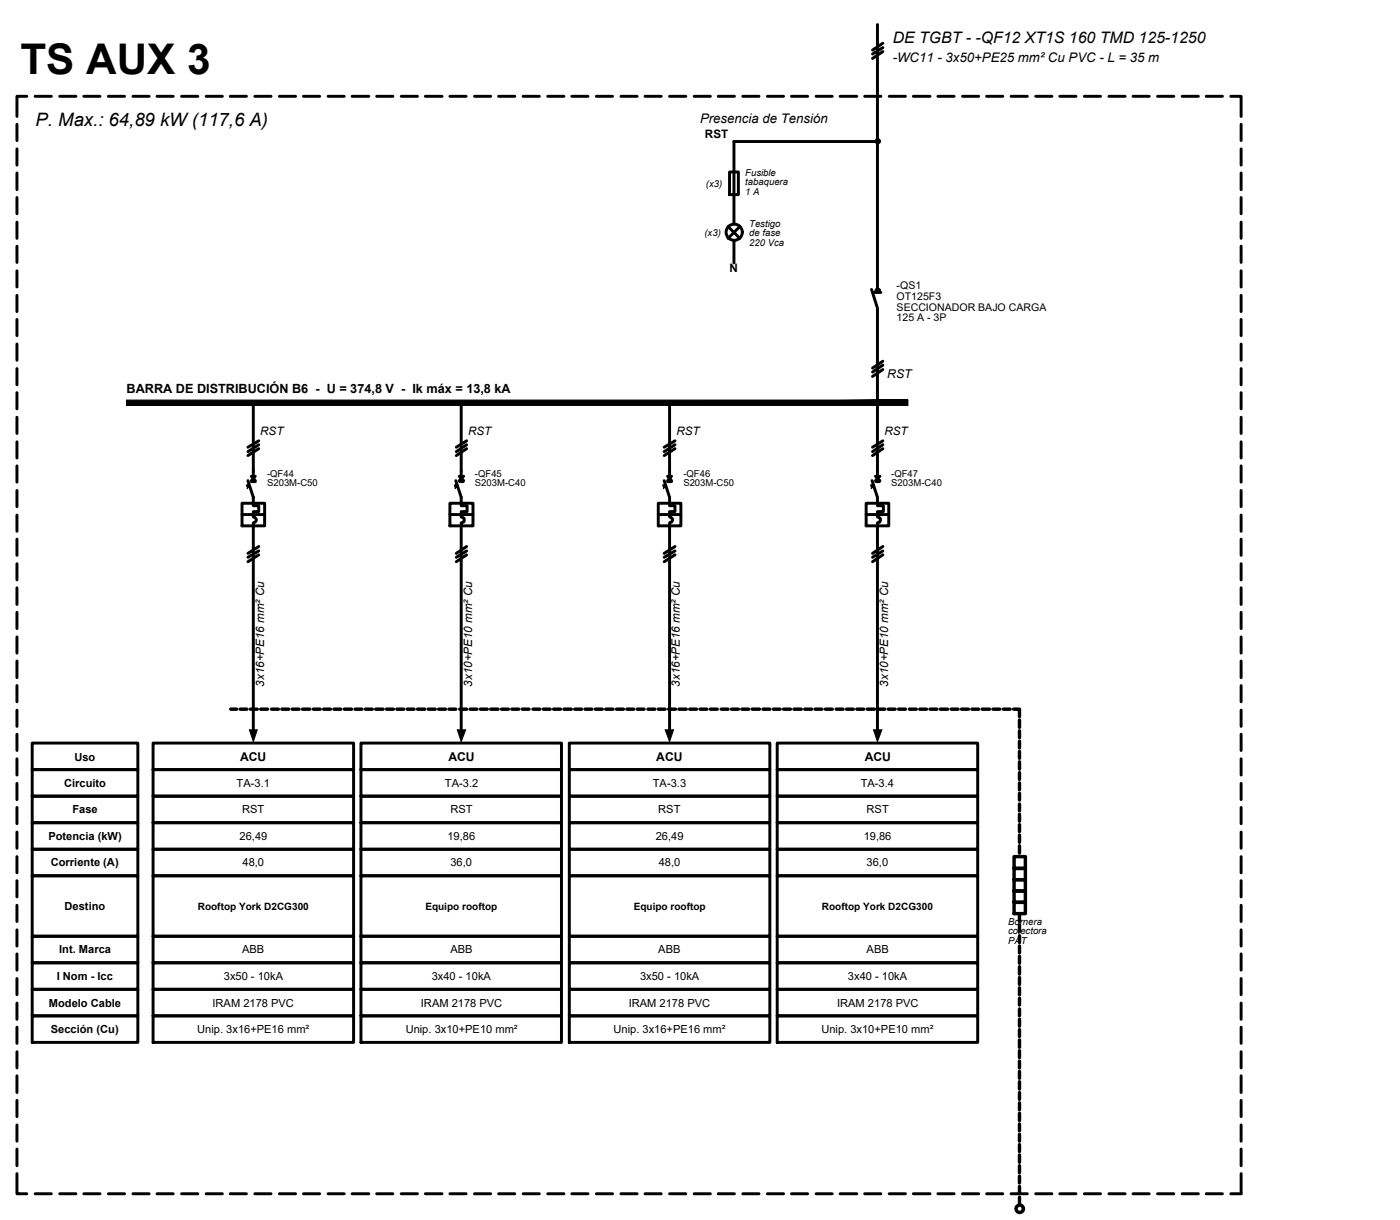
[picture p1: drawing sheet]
<svg xmlns="http://www.w3.org/2000/svg" width="121mm" height="105mm" viewBox="0 0 121 105" stroke-linecap="round" stroke-linejoin="round" font-family="sans-serif">
<!-- layer: UNI-MARCO -->
<g fill="none" stroke="#000" stroke-width=".25">
<path d="M1.5 10.7v1.4M1.5 12.8v1.4M1.5 14.9v1.4M1.5 17v1.4M1.5 19.1v1.4M2.3 8.3h-.8v1.7M3 8.3h1.4M5.1 8.3h1.4M7.2 8.3h1.4M9.3 8.3h1.4M11.5 8.3h1.3M13.5 8.3h1.4"/>
<path d="M15.6 8.3h1.4M17.8 8.3h1.4M19.8 8.3h1.4M21.9 8.3h1.4M24.1 8.3h1.4M26.1 8.3h1.4M28.3 8.3h1.4M30.3 8.3h1.5M32.4 8.3h1.4M34.6 8.3h1.4M36.6 8.3h1.5M38.8 8.3h1.4"/>
<path d="M40.9 8.3h1.4M42.9 8.3h1.4M45.1 8.3h1.4M47.2 8.3h1.4M49.3 8.3h1.4M51.4 8.3h1.4M53.5 8.3h1.4M55.6 8.3h1.4M57.7 8.3h1.4M59.8 8.3h1.4M61.9 8.3h1.4M64 8.3h1.4"/>
<path d="M66.1 8.3h1.4M68.2 8.3h1.4M70.3 8.3h1.4M72.4 8.3h1.4M74.5 8.3h1.4M76.6 8.3h1.4M78.7 8.3h1.4M80.8 8.3h1.4M82.9 8.3h1.4M85 8.3h1.4M87.1 8.3h1.4M89.2 8.3h1.4"/>
<path d="M91.3 8.3h1.4M93.4 8.3h1.4M95.5 8.3h1.4M97.6 8.3h1.4M99.7 8.3h1.4M101.8 8.3h1.4M103.9 8.3h1.4M106 8.3h.9v1.7M106.9 10.7v1.4M106.9 12.8v1.4M106.9 14.9v1.4M106.9 17v1.4"/>
<path d="M106.9 19.1v1.4M1.5 21.2v1.4M1.5 23.3v1.4M1.5 25.4v1.4M1.5 27.5v1.4M1.5 29.6v1.4M1.5 31.7v1.4M1.5 33.8v1.4M1.5 35.9v1.4M1.5 38.1v1.4M106.9 21.2v1.4M106.9 23.3v1.4"/>
<path d="M106.9 25.4v1.4M106.9 27.5v1.4M106.9 29.6v1.4M106.9 31.7v1.4M106.9 33.8v1.4M106.9 35.9v1.4M106.9 38.1v1.4M1.5 40.1v1.4M1.5 42.2v1.4M1.5 44.4v1.4M1.5 46.4v1.4M1.5 48.6v1.4"/>
<path d="M1.5 50.6v1.5M1.5 52.7v1.4M1.5 54.9v1.4M1.5 56.9v1.5M1.5 59.1v1.4M106.9 40.1v1.4M106.9 42.2v1.4M106.9 44.4v1.4M106.9 46.4v1.4M106.9 48.6v1.4M106.9 50.6v1.5M106.9 52.7v1.4"/>
<path d="M106.9 54.9v1.4M106.9 56.9v1.5M106.9 59.1v1.4M1.5 61.2v1.4M1.5 63.2v1.4M1.5 65.4v1.4M1.5 67.5v1.4M1.5 69.6v1.3M1.5 71.7v1.4M1.5 73.8v1.4M1.5 75.9v1.4M1.5 78v1.4"/>
<path d="M106.9 61.2v1.4M106.9 63.2v1.4M106.9 65.4v1.4M106.9 67.5v1.4M106.9 69.6v1.3M106.9 71.7v1.4M106.9 73.8v1.4M106.9 75.9v1.4M106.9 78v1.4M1.5 80.1v1.4M1.5 82.2v1.4M1.5 84.3v1.4"/>
<path d="M1.5 86.4v1.4M1.5 88.5v1.4M1.5 90.6v1.4M1.5 92.7v1.4M1.5 94.8v1.4M1.5 96.9v1.4M1.5 99v1.4M106.9 80.1v1.4M106.9 82.2v1.4M106.9 84.3v1.4M106.9 86.4v1.4M106.9 88.5v1.4"/>
<path d="M106.9 90.6v1.4M106.9 92.7v1.4M106.9 94.8v1.4M106.9 96.9v1.4M106.9 99v1.4M1.5 101.1v1.7h.8M3 102.8h1.4M5.1 102.8h1.4M7.2 102.8h1.4M9.3 102.8h1.4M11.5 102.8h1.3M13.5 102.8h1.4"/>
<path d="M15.6 102.8h1.4M17.8 102.8h1.4M19.8 102.8h1.4M21.9 102.8h1.4M24.1 102.8h1.4M26.1 102.8h1.4M28.3 102.8h1.4M30.3 102.8h1.5M32.4 102.8h1.4M34.6 102.8h1.4M36.6 102.8h1.5M38.8 102.8h1.4"/>
<path d="M40.9 102.8h1.4M42.9 102.8h1.4M45.1 102.8h1.4M47.2 102.8h1.4M49.3 102.8h1.4M51.4 102.8h1.4M53.5 102.8h1.4M55.6 102.8h1.4M57.7 102.8h1.4M59.8 102.8h1.4M61.9 102.8h1.4M64 102.8h1.4"/>
<path d="M66.1 102.8h1.4M68.2 102.8h1.4M70.3 102.8h1.4M72.4 102.8h1.4M74.5 102.8h1.4M76.6 102.8h1.4M78.7 102.8h1.4M80.8 102.8h1.4M82.9 102.8h1.4M85 102.8h1.4M87.1 102.8h1.4M89.2 102.8h1.4"/>
<path d="M91.3 102.8h1.4M93.4 102.8h1.4M95.5 102.8h1.4M97.6 102.8h1.4M99.7 102.8h1.4M101.8 102.8h1.4M103.9 102.8h1.4M106.9 101.1v1.7h-.9"/>
</g>
<!-- layer: UNI-LIN -->
<g fill="none" stroke="#000" stroke-width=".25">
<path d="M62.7 19.5l1 1M62.8 14.8h.8v2h-.8zM63.7 19.5l-1 1M75.6 12.2h-12.4v7.1M75.6 2.1v22.8M76.1 4.4l-.9 .6M76.1 4.1l-.9 .6M76.1 3.7l-.9 .6M21.8 34.7v6.8M22.3 38.6l-.9 .6M22.3 38.3l-.9 .6M22.3 38l-.9 .5"/>
<path d="M39.7 34.7v6.8M40.2 38.6l-.9 .6M40.2 38.3l-.9 .6M40.2 38l-.9 .5M57.7 34.7v6.8M58.1 38.6l-.9 .6M58.1 38.3l-.9 .6M58.1 38l-.9 .5M63.2 20.7v1.9M75.1 24.9l.5 1.6v15M75.3 25.2h.6M76.1 31.8l-.9 .6"/>
<path d="M76.1 31.5l-.9 .5M76.1 31.1l-.9 .6M76.1 38.6l-.9 .6M76.1 38.3l-.9 .6M76.1 38l-.9 .5M20.8 43.3h2v2h-2zM20.8 44.3h2M21.4 41.4l.4 1.4v.8h.5v.5h-.5v.4a.25 .25 0 0 1 .3 .3 .25 .25 0 0 1-.3 .2v18M21.7 41l.3 .4M21.7 41.5h.3M22 41l-.3 .4M22.3 47.8l-.9 .6"/>
<path d="M22.3 47.5l-.9 .5M22.3 47.1l-.9 .6M38.8 43.3h1.9v2h-1.9zM38.8 44.3h1.9M39.3 41.4l.4 1.4v.8h.5v.5h-.5v.4a.25 .25 0 0 1 .3 .3 .25 .25 0 0 1-.3 .2v18M39.6 41l.3 .4M39.6 41.5h.3M39.9 41l-.3 .4M40.2 47.8l-.9 .6M40.2 47.5l-.9 .5M40.2 47.1l-.9 .6M56.7 43.3h2v2h-2z"/>
<path d="M56.7 44.3h2M57.2 41.4l.5 1.4v.8h.4v.5h-.4v.4a.25 .25 0 0 1 .2 .3 .25 .25 0 0 1-.2 .2v18M57.5 41.5h.3M57.5 41l.3 .4M57.8 41l-.3 .4M58.1 47.8l-.9 .6M58.1 47.5l-.9 .5M58.1 47.1l-.9 .6M74.6 43.3h2v2h-2zM74.6 44.3h2M75.1 41.4l.5 1.4v.8h.5v.5h-.5v.4a.25 .25 0 0 1 .2 .3 .25 .25 0 0 1-.2 .2v18M75.4 41l.4 .4"/>
<path d="M75.5 41.5h.3M75.8 41l-.4 .4M76.1 47.8l-.9 .6M76.1 47.5l-.9 .5M76.1 47.1l-.9 .6"/>
<circle cx="75.6" cy="12.2" r=".15"/>
<circle cx="63.2" cy="20" r=".7"/>
<circle cx="75.6" cy="25" r=".15"/>
</g>
<!-- layer: UNI-BARRA -->
<path d="M10.9 34.5v.4l67.3-.4zM10.9 34.9l67.3-.4v.4z" fill="#000" stroke="#000" stroke-width=".09"/>
<!-- layer: UNI-TABLA -->
<g fill="none" stroke="#000" stroke-width=".25">
<path d="M2.8 64h9.1v2.3h-9.1zM2.8 66.3h9.1v2.3h-9.1zM2.8 68.6h9.1v2.3h-9.1zM2.8 70.9h9.1v2.3h-9.1zM2.8 73.2h9.1v2.2h-9.1zM2.8 75.4h9.1v5.2h-9.1zM13.2 64h17.3v2.3h-17.3zM13.2 66.3h17.3v2.3h-17.3zM13.2 68.6h17.3v2.3h-17.3zM13.2 70.9h17.3v2.3h-17.3zM13.2 73.2h17.3v2.2h-17.3zM13.2 75.4h17.3v5.2h-17.3z"/>
<path d="M31.1 64h17.3v2.3h-17.3zM31.1 66.3h17.3v2.3h-17.3zM31.1 68.6h17.3v2.3h-17.3zM31.1 70.9h17.3v2.3h-17.3zM31.1 73.2h17.3v2.2h-17.3zM31.1 75.4h17.3v5.2h-17.3zM49 64h17.3v2.3h-17.3zM49 66.3h17.3v2.3h-17.3zM49 68.6h17.3v2.3h-17.3zM49 70.9h17.3v2.3h-17.3zM49 73.2h17.3v2.2h-17.3zM49 75.4h17.3v5.2h-17.3z"/>
<path d="M67 64h17.2v2.3h-17.2zM67 66.3h17.2v2.3h-17.2zM67 68.6h17.2v2.3h-17.2zM67 70.9h17.2v2.3h-17.2zM67 73.2h17.2v2.2h-17.2zM67 75.4h17.2v5.2h-17.2zM2.8 80.6h9.1v2.3h-9.1zM2.8 82.9h9.1v2.3h-9.1zM2.8 85.2h9.1v2.3h-9.1zM2.8 87.5h9.1v2.3h-9.1zM13.2 80.6h17.3v2.3h-17.3zM13.2 82.9h17.3v2.3h-17.3z"/>
<path d="M13.2 85.2h17.3v2.3h-17.3zM13.2 87.5h17.3v2.3h-17.3zM31.1 80.6h17.3v2.3h-17.3zM31.1 82.9h17.3v2.3h-17.3zM31.1 85.2h17.3v2.3h-17.3zM31.1 87.5h17.3v2.3h-17.3zM49 80.6h17.3v2.3h-17.3zM49 82.9h17.3v2.3h-17.3zM49 85.2h17.3v2.3h-17.3zM49 87.5h17.3v2.3h-17.3zM67 80.6h17.2v2.3h-17.2zM67 82.9h17.2v2.3h-17.2z"/>
<path d="M67 85.2h17.2v2.3h-17.2zM67 87.5h17.2v2.3h-17.2z"/>
</g>
<!-- layer: UNI-LIN -->
<g fill="#000" stroke="#000" stroke-width=".09">
<path d="M21.5 62.9h.7l-.4 1zM39.4 62.9h.7l-.4 1zM57.3 62.9h.7l-.3 1zM75.2 62.9h.8l-.4 1z"/>
<path d="M21.4 41.7l.1 .3h-.2zM21.2 41.8l.1 .2 .1-.3z"/>
<path d="M39.4 41.7l.1 .3h-.3zM39.1 41.8l.1 .2 .2-.3z"/>
<path d="M57.3 41.7l.1 .3h-.2zM57.1 41.8l.1 .2 .1-.3z"/>
<path d="M75.2 41.7l.1 .3h-.2zM75 41.8l.1 .2 .1-.3z"/>
</g>
<!-- layer: UNI-PAT -->
<g fill="none" stroke="#000" stroke-width=".3">
<path d="M19.9 61.1h.5M20.7 61.1h.6M21.6 61.1h.6M22.5 61.1h.6M23.4 61.1h.6M24.3 61.1h.6M25.2 61.1h.6M26.1 61.1h.6M27 61.1h.6M27.9 61.1h.6M28.8 61.1h.6M29.7 61.1h.6"/>
<path d="M30.6 61.1h.6M31.5 61.1h.6M32.4 61.1h.6M33.3 61.1h.6M34.2 61.1h.6M35.1 61.1h.6M36 61.1h.6M36.9 61.1h.6M37.8 61.1h.6M38.7 61.1h.6M39.6 61.1h.6M40.5 61.1h.6"/>
<path d="M41.4 61.1h.6M42.3 61.1h.6M43.2 61.1h.6M44.1 61.1h.6M45 61.1h.6M45.9 61.1h.6M46.8 61.1h.6M47.7 61.1h.6M48.6 61.1h.6M49.5 61.1h.6M50.4 61.1h.6M51.3 61.1h.6"/>
<path d="M52.2 61.1h.6M53.1 61.1h.6M54 61.1h.6M54.9 61.1h.6M55.8 61.1h.6M56.7 61.1h.6M57.6 61.1h.6M58.5 61.1h.6M59.4 61.1h.6M60.3 61.1h.6M61.2 61.1h.6M62.1 61.1h.6"/>
<path d="M63 61.1h.6M63.9 61.1h.6M64.8 61.1h.6M65.7 61.1h.6M66.6 61.1h.6M67.5 61.1h.6M68.4 61.1h.6M69.3 61.1h.6M70.2 61.1h.6M71.1 61.1h.6M72 61.1h.6M72.9 61.1h.6"/>
<path d="M73.8 61.1h.6M74.7 61.1h.6M75.6 61.1h.6M76.5 61.1h.6M77.4 61.1h.6M78.3 61.1h.6M79.2 61.1h.6M80.1 61.1h.6M81 61.1h.6M81.9 61.1h.6M82.8 61.1h.6M83.7 61.1h.6"/>
<path d="M84.6 61.1h.6M85.5 61.1h.6M86.4 61.1h.6M87.3 61.1h.5v.6M87.4 77.7h.9v1h-.9zM87.4 76.7h.9v1h-.9zM87.4 75.8h.9v.9h-.9zM87.4 74.8h.9v1h-.9zM87.4 73.8h.9v1h-.9zM87.8 62v.7M87.8 62.9v.6M87.8 63.8v.6"/>
<path d="M87.8 64.7v.6M87.8 65.6v.7M87.8 66.5v.6M87.8 67.4v.6M87.8 68.3v.6M87.8 69.3v.5M87.8 70.1v.6M87.8 71v.6M87.8 71.9v.7M87.8 72.9v.6M87.8 78.7v.7M87.8 79.7v.6"/>
<path d="M87.8 80.6v.6M87.8 81.5v.6M87.8 82.4v.6M87.8 83.3v.6M87.8 84.2v.6M87.8 85.1v.6M87.8 86v.6M87.8 86.9v.6M87.8 87.8v.6M87.8 88.7v.6M87.8 89.6v.6M87.8 90.5v.6"/>
<path d="M87.8 91.4v.6M87.8 92.3v.6M87.8 93.2v.6M87.8 94.1v.6M87.8 95v.6M87.8 95.9v.6M87.8 96.8v.6M87.8 97.7v.6M87.8 98.6v.6M87.8 99.5v.6M87.8 100.4v.6M87.8 101.3v.6"/>
<path d="M87.8 102.2v.6M87.8 103.1v.7"/>
<circle cx="87.8" cy="104.1" r=".32"/>
</g>
<text font-size="3.6" x="1.8" y="6.3">TS AUX 3</text>
<text font-size="1.6" x="3.1" y="10.9">P. Max.: 64,89 kW (117,6 A)</text>
<text font-size="1.4" x="76.9" y="3.7">DE TGBT - -QF12 XT1S 160 TMD 125-1250</text>
<g font-size="1.1">
<text x="76.9" y="5.4">-WC11 - 3x50+PE25 mm² Cu PVC - L = 35 m</text>
<text x="60.3" y="10.6">Presencia de Tensión</text>
<text x="10.9" y="33.9">BARRA DE DISTRIBUCIÓN B6 - U = 374,8 V - Ik máx = 13,8 kA</text>
</g>
<g font-size="1">
<text x="60.7" y="11.9">RST</text>
<text x="62.8" y="23.5">N</text>
<text x="76.4" y="32.6">RST</text>
<text x="22.4" y="37.5">RST</text>
<text x="40.3" y="37.5">RST</text>
<text x="58.3" y="37.5">RST</text>
<text x="76.2" y="37.5">RST</text>
<text x="22.8" y="59.1" transform="rotate(-90 22.8 59.1)">3x16+PE16 mm² Cu</text>
<text x="40.7" y="59.1" transform="rotate(-90 40.7 59.1)">3x10+PE10 mm² Cu</text>
<text x="58.6" y="59.1" transform="rotate(-90 58.6 59.1)">3x16+PE16 mm² Cu</text>
<text x="76.5" y="59.1" transform="rotate(-90 76.5 59.1)">3x10+PE10 mm² Cu</text>
<text x="6.4" y="65.5">Uso</text>
<text x="20.7" y="65.5">ACU</text>
<text x="38.6" y="65.5">ACU</text>
<text x="56.5" y="65.5">ACU</text>
<text x="74.5" y="65.5">ACU</text>
<text x="5.5" y="67.8">Circuito</text>
<text x="6.2" y="70.1">Fase</text>
<text x="20.4" y="67.8">TA-3.1</text>
<text x="20.8" y="70.1">RST</text>
<text x="38.3" y="67.8">TA-3.2</text>
<text x="38.8" y="70.1">RST</text>
<text x="56.2" y="67.8">TA-3.3</text>
<text x="56.7" y="70.1">RST</text>
<text x="74.1" y="67.8">TA-3.4</text>
<text x="74.7" y="70.1">RST</text>
<text x="4.2" y="72.3">Potencia (kW)</text>
<text x="4.4" y="74.6">Corriente (A)</text>
<text x="20.6" y="72.3">26,49</text>
<text x="20.9" y="74.6">48,0</text>
<text x="38.5" y="72.3">19,86</text>
<text x="38.8" y="74.6">36,0</text>
<text x="56.5" y="72.3">26,49</text>
<text x="56.7" y="74.6">48,0</text>
<text x="74.4" y="72.3">19,86</text>
<text x="74.7" y="74.6">36,0</text>
<text x="5.1" y="82.1">Int. Marca</text>
<text x="5.6" y="78.4">Destino</text>
<text x="20.8" y="82.1">ABB</text>
<text x="38.8" y="82.1">ABB</text>
<text x="56.7" y="82.1">ABB</text>
<text x="74.7" y="82.1">ABB</text>
<text x="4.2" y="86.7">Modelo Cable</text>
<text x="4.4" y="89">Sección (Cu)</text>
<text x="4.9" y="84.4">I Nom - Icc</text>
<text x="17" y="89">Unip. 3x16+PE16 mm²</text>
<text x="18.3" y="86.7">IRAM 2178 PVC</text>
<text x="19.3" y="84.4">3x50 - 10kA</text>
<text x="34.9" y="89">Unip. 3x10+PE10 mm²</text>
<text x="36.3" y="86.7">IRAM 2178 PVC</text>
<text x="37.2" y="84.4">3x40 - 10kA</text>
<text x="52.9" y="89">Unip. 3x16+PE16 mm²</text>
<text x="54.2" y="86.7">IRAM 2178 PVC</text>
<text x="55.1" y="84.4">3x50 - 10kA</text>
<text x="70.8" y="89">Unip. 3x10+PE10 mm²</text>
<text x="72.1" y="86.7">IRAM 2178 PVC</text>
<text x="73" y="84.4">3x40 - 10kA</text>
</g>
<g font-size=".9">
<text x="77.2" y="24.9">-QS1</text>
<text x="77.2" y="25.8">OT125F3</text>
<text x="77.2" y="26.8">SECCIONADOR BAJO CARGA</text>
<text x="77.2" y="27.6">125 A - 3P</text>
<text x="17" y="78.4">Rooftop York D2CG300</text>
<text x="36.6" y="78.4">Equipo rooftop</text>
<text x="54.6" y="78.4">Equipo rooftop</text>
<text x="70.8" y="78.4">Rooftop York D2CG300</text>
</g>
<g font-size=".8">
<text x="60.8" y="16.1">(x3)</text>
<text x="64.2" y="15.2">Fusible</text>
<text x="64.2" y="16">tabaquera</text>
<text x="64.2" y="16.8">1 A</text>
<text x="60.7" y="20.3">(x3)</text>
<text x="64.5" y="19.6">Testigo</text>
<text x="64.5" y="20.4">de fase</text>
<text x="64.5" y="21.2">220 Vca</text>
<text x="23" y="41.1">-QF44</text>
<text x="23" y="41.9">S203M-C50</text>
<text x="40.9" y="41.1">-QF45</text>
<text x="40.9" y="41.9">S203M-C40</text>
<text x="58.9" y="41.1">-QF46</text>
<text x="58.9" y="41.9">S203M-C50</text>
<text x="76.8" y="41.1">-QF47</text>
<text x="76.8" y="41.9">S203M-C40</text>
<text x="86.8" y="79.7">Bornera</text>
<text x="86.8" y="80.5">colectora</text>
<text x="86.8" y="81.3">PAT</text>
</g>
</svg>
